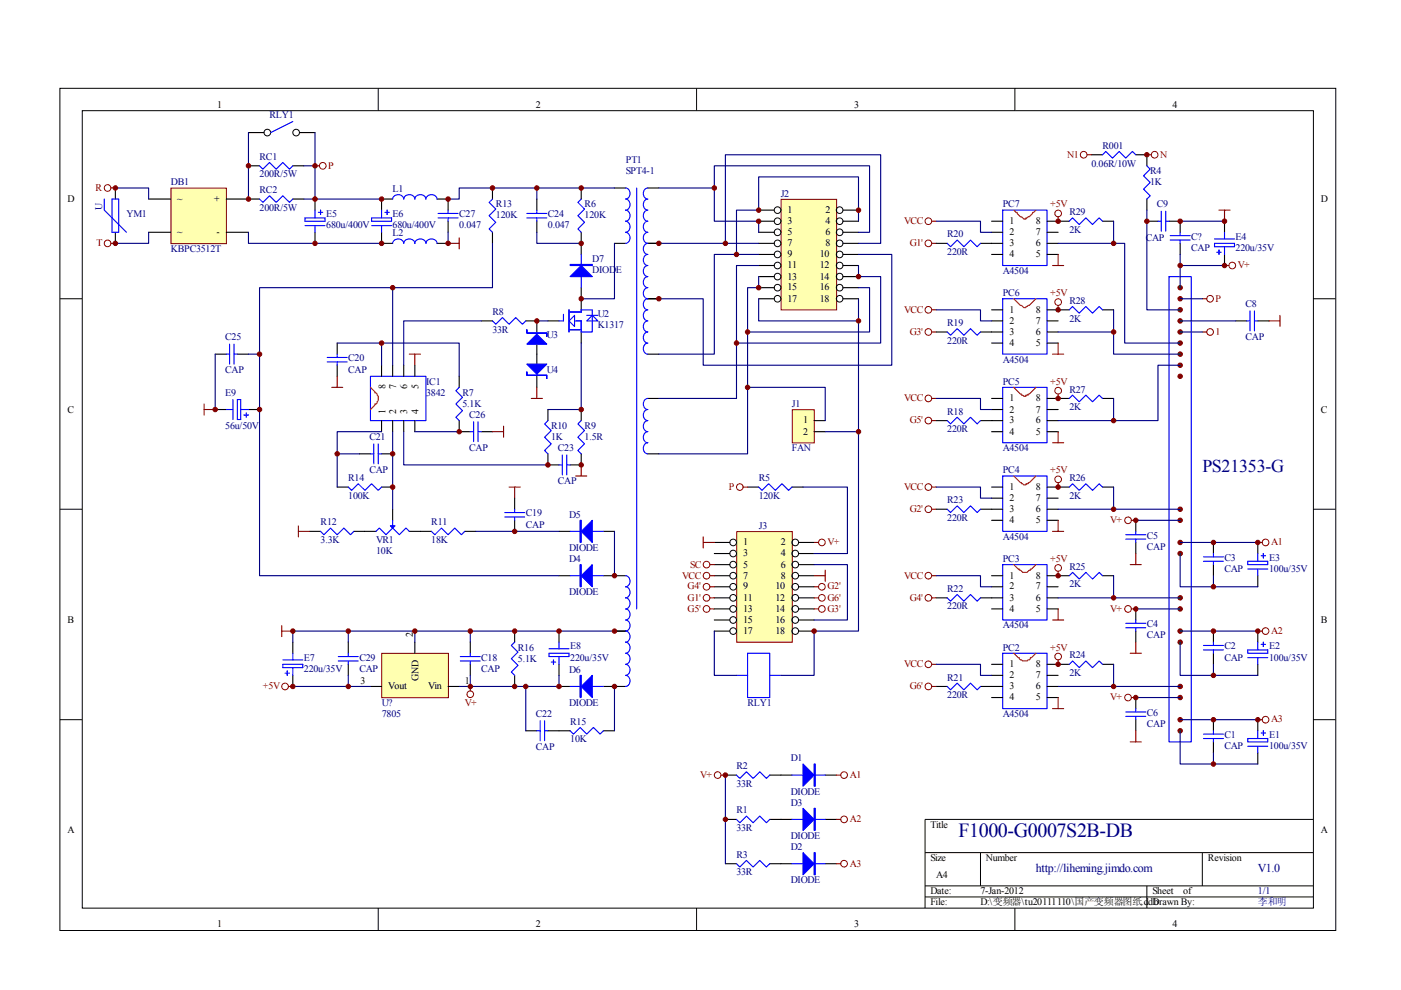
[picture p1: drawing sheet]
<svg xmlns="http://www.w3.org/2000/svg" width="297mm" height="210mm" viewBox="0 0 297 210" stroke-linecap="round" stroke-linejoin="round" font-family="sans-serif">
<g fill="none" stroke="#000" stroke-width=".21">
<path d="M12.7 18.7h270.5v178.6h-270.5zM80.2 18.7v4.7M147.7 18.7v4.7M215.2 18.7v4.7M17.4 23.5h261.1v169h-261.1zM12.7 63.3h4.7M278.4 63.3h4.7M12.7 108h4.7M278.4 108h4.7M12.7 152.6h4.7M278.4 152.6h4.7M278.4 173.7h-82.3v18.8"/>
<path d="M80.2 192.5v4.7M147.7 192.5v4.7M196.1 180.8h82.3M196.1 187.8h82.3M196.1 190.2h82.3M207.9 180.8v7M215.2 192.5v4.7M243.2 187.8v4.7M254.9 180.8v7"/>
</g>
<path d="M130.3 39.9h2.3M137.3 39.9h2.4M130.3 51.6h2.3M137.3 51.6h2.4M137.3 63.3h2.4M137.3 75.1h2.4M137.3 96.2h2.4M137.3 84.5h2.4M130.3 122.1h2.3M130.3 133.8h2.3M130.3 145.5h2.3" fill="none" stroke="#000" stroke-width=".23"/>
<path d="M132.6 39.9a1.2 1.2 0 0 1 1 1.1 1.2 1.2 0 0 1-1 1.2 1.2 1.2 0 0 1 1 1.2 1.2 1.2 0 0 1-1 1.2 1.2 1.2 0 0 1 1 1.1 1.2 1.2 0 0 1-1 1.2 1.2 1.2 0 0 1 1 1.2 1.2 1.2 0 0 1-1 1.2 1.2 1.2 0 0 1 1 1.1 1.2 1.2 0 0 1-1 1.2M137.3 39.9a1.2 1.2 0 0 0-.9 1.1 1.2 1.2 0 0 0 .9 1.2 1.2 1.2 0 0 0-.9 1.2 1.2 1.2 0 0 0 .9 1.2 1.2 1.2 0 0 0-.9 1.1 1.2 1.2 0 0 0 .9 1.2 1.21 1.21 0 0 0-.9 1.2 1.21 1.21 0 0 0 .9 1.2 1.2 1.2 0 0 0-.9 1.1 1.2 1.2 0 0 0 .9 1.2 1.2 1.2 0 0 0-.9 1.2 1.2 1.2 0 0 0 .9 1.1 1.2 1.2 0 0 0-.9 1.2 1.2 1.2 0 0 0 .9 1.2 1.2 1.2 0 0 0-.9 1.2 1.2 1.2 0 0 0 .9 1.1 1.2 1.2 0 0 0-.9 1.2 1.2 1.2 0 0 0 .9 1.2 1.2 1.2 0 0 0-.9 1.2 1.2 1.2 0 0 0 .9 1.1 1.2 1.2 0 0 0-.9 1.2 1.2 1.2 0 0 0 .9 1.2M137.3 65.7a1.2 1.2 0 0 0-.9 1.2 1.2 1.2 0 0 0 .9 1.1 1.2 1.2 0 0 0-.9 1.2 1.2 1.2 0 0 0 .9 1.2 1.2 1.2 0 0 0-.9 1.2 1.2 1.2 0 0 0 .9 1.1 1.2 1.2 0 0 0-.9 1.2 1.2 1.2 0 0 0 .9 1.2M137.3 84.5a1.2 1.2 0 0 0-.9 1.2 1.2 1.2 0 0 0 .9 1.1 1.2 1.2 0 0 0-.9 1.2 1.2 1.2 0 0 0 .9 1.2 1.2 1.2 0 0 0-.9 1.2 1.2 1.2 0 0 0 .9 1.1 1.2 1.2 0 0 0-.9 1.2 1.2 1.2 0 0 0 .9 1.2 1.2 1.2 0 0 0-.9 1.2 1.2 1.2 0 0 0 .9 1.1M132.6 122.1a1.2 1.2 0 0 1 1 1.1 1.2 1.2 0 0 1-1 1.2 1.2 1.2 0 0 1 1 1.2 1.2 1.2 0 0 1-1 1.2M132.6 126.8a1.2 1.2 0 0 1 1 1.1 1.2 1.2 0 0 1-1 1.2 1.2 1.2 0 0 1 1 1.2 1.2 1.2 0 0 1-1 1.2 1.2 1.2 0 0 1 1 1.1 1.2 1.2 0 0 1-1 1.2 1.2 1.2 0 0 1 1 1.2 1.2 1.2 0 0 1-1 1.2 1.2 1.2 0 0 1 1 1.1 1.2 1.2 0 0 1-1 1.2 1.2 1.2 0 0 1 1 1.2 1.2 1.2 0 0 1-1 1.2 1.2 1.2 0 0 1 1 1.1 1.2 1.2 0 0 1-1 1.2 1.2 1.2 0 0 1 1 1.2 1.2 1.2 0 0 1-1 1.1" fill="none" stroke="#00f" stroke-width=".23"/>
<path d="M36.3 40h11.7v11.7h-11.7z" fill="#ffffb0"/>
<g fill="none" stroke="#800000" stroke-width=".21">
<path d="M36.2 39.9h11.8v11.8h-11.8z"/>
<circle cx="22.8" cy="39.9" r=".7"/>
<circle cx="22.8" cy="51.6" r=".71"/>
</g>
<g fill="none" stroke="#000" stroke-width=".23">
<path d="M24.5 39.9v2.3M52.7 35.2h2.3M52.7 28.1h3.3M62.1 35.2h2.3M63.5 28.1h3.3M104.4 39.9v2.3M123.2 39.9v2.3M24.5 49.3v2.3M31.5 42.2h4.7M31.5 49.3h4.7M48 42.2h7M48 49.3h4.7"/>
<path d="M62.1 42.2h2.3M66.8 42.2v2.4M66.8 49.3v2.3M80.9 49.3v2.3h2.3M83.2 42.2h-2.3v2.4M92.7 42.2h2.3v2.4M92.7 51.6h2.3M95 46.9v2.4M104.4 49.3v2.3M113.8 42.2v2.4M113.8 46.9v2.4M123.2 49.3v4.6"/>
<path d="M45.6 75.1h2.4M50.3 75.1h2.4M71.5 72.7v2.4M71.5 77.4v2.4M80.9 77.4v2.4M83.2 77.4v2.4M85.6 77.4v2.4M88 77.4v2.4M97.4 79.8v2.3M102.1 68h2.3M111.5 68h2.3v2.4M113.8 72.7v4.7"/>
<path d="M113.8 79.8v2.3M116.2 68h2.3M123.2 61v4.7M123.2 70.4v2.3M45.6 86.8h2.4M52.7 86.8h2.3M76.2 96.2h2.3M80.9 89.2v2.3M80.9 96.2h2.3M83.2 89.2v2.3M85.6 89.2v2.3M88 89.2v2.3"/>
<path d="M97.4 89.2v2.3h2.3M102.1 91.5h2.3M116.2 86.8v2.4M116.2 96.2v2.4h2.3M123.2 86.8v2.4M123.2 96.2v2.4h-2.3M65.6 112.7h2.4M71.5 103.3h2.3M75 112.7h4.7M80.9 103.3h2.3M83.2 108v2.3M86.8 112.7h4.7"/>
<path d="M98.5 112.7h2.4M109.1 105.6v2.4M109.1 110.3v2.4M118.5 112.7h2.4M127.9 112.7h2.4M62.1 136.2v2.3M109.1 133.8v2.4M118.5 122.1h2.4M118.5 133.8v2.4M127.9 122.1h2.4M62.1 143.2v2.3M109.1 143.2v2.3"/>
<path d="M111.5 154.9h2.3M116.2 154.9h4.7M118.5 145.5h2.4M118.5 140.9v2.3M127.9 154.9h2.4M127.9 145.5h2.4"/>
</g>
<g fill="none" stroke="#00f" stroke-width=".23">
<path d="M55 35.2l.7 .7 1.4-1.4 1.5 1.4 1.4-1.4 1.4 1.4 .7-.7M62.1 25.8l-4.7 2.3M135 39.9v89.2M22.1 42.2v2.4l4.7 4.7M23.8 42.2h1.4v7.1h-1.4zM55 42.2l.7 .7 1.4-1.4 1.5 1.4 1.4-1.4 1.4 1.4 .7-.7M64.7 46.2h4.2v.7h-4.2zM64.7 47.8h4.2M66.8 44.6v1.6M66.8 47.8v1.5M67.5 45h.9M68 44.6v.9"/>
<path d="M78.8 47.8h4.2M78.8 46.2h4.2v.7h-4.2zM80.9 44.6v1.6M80.9 47.8v1.5M81.6 45h.9M82.1 44.6v.9M83.2 51.6a1.21 1.21 0 0 1 1.2-.9 1.21 1.21 0 0 1 1.2 .9 1.21 1.21 0 0 1 1.2-.9 1.21 1.21 0 0 1 1.2 .9 1.2 1.2 0 0 1 1.1-.9 1.2 1.2 0 0 1 1.2 .9 1.21 1.21 0 0 1 1.2-.9 1.21 1.21 0 0 1 1.2 .9M83.2 42.2a1.21 1.21 0 0 1 1.2-.9 1.21 1.21 0 0 1 1.2 .9 1.21 1.21 0 0 1 1.2-.9 1.21 1.21 0 0 1 1.2 .9 1.2 1.2 0 0 1 1.1-.9 1.2 1.2 0 0 1 1.2 .9 1.21 1.21 0 0 1 1.2-.9 1.21 1.21 0 0 1 1.2 .9M92.9 46.2h4.2M92.9 45.3h4.2M95 44.6v.7M95 46.2v.7"/>
<path d="M104.4 42.2l-.7 .7 1.4 1.4-1.4 1.4 1.4 1.4-1.4 1.4 .7 .8M111.7 46.2h4.2M111.7 45.3h4.2M113.8 44.6v.7M113.8 46.2v.7M123.2 42.2l-.7 .7 1.4 1.4-1.4 1.4 1.4 1.4-1.4 1.4 .7 .8M123.2 53.9v7.1M48 75.1h.7M48.7 73v4.2M49.6 75.1h.7M49.6 73v4.2M69.4 75.8h4.2"/>
<path d="M69.4 76.7h4.2M71.5 75.1v.7M71.5 76.7v.7M78.5 79.8h11.8v9.4h-11.8zM104.4 68l.7 .7 1.4-1.4 1.4 1.4 1.5-1.4 1.4 1.4 .7-.7M119.5 66.6v1.4h-1M120.6 66.2h2.6v-.5h2.4v4.7h-2.4v-2.4h-1.4M120.6 65.7v4.7M120.6 69.9h2.6M120.6 68l1.2-1.1v2.3zM124.4 68l1.2-1.1 1.2 1.1zM124.4 66.9h2.4"/>
<path d="M48 86.8h1.4M49.4 84.7v4.2M50.3 84.7h.7v4.2h-.7zM51 86.8h1.7M51.7 88h1M52.2 87.5v1M78.5 96.2h.8M79.3 94.1v4.2M80.2 96.2h.7M80.2 94.1v4.2M97.4 82.1l-.7 .7 1.4 1.4-1.4 1.5 1.4 1.4-1.4 1.4 .7 .7M99.7 91.5h.7"/>
<path d="M100.4 89.4v4.2M101.4 91.5h.7M101.4 89.4v4.2M116.2 89.2l-.7 .7 1.4 1.4-1.4 1.4 1.4 1.4-1.4 1.4 .7 .7M118.5 98.6h.7M119.2 96.5v4.2M120.2 98.6h.7M120.2 96.5v4.2M123.2 89.2l-.7 .7 1.4 1.4-1.4 1.4 1.4 1.4-1.4 1.4 .7 .7M68 112.7l.7 .7 1.4-1.4 1.4 1.4 1.4-1.4 1.4 1.4 .7-.7M73.8 103.3l.7 .7 1.5-1.4 1.4 1.4 1.4-1.4 1.4 1.4 .7-.7M79.7 112.7l.7-.7 1.4 1.4 1.4-1.4 1.5 1.4 1.4-1.4 .7 .7"/>
<path d="M82.8 111.5h.9l-.5 .5zM83 111.7h.5M83.2 110.3v1.7M91.5 112.7l.7 .7 1.4-1.4 1.4 1.4 1.4-1.4 1.4 1.4 .7-.7M107 109.6h4.2M107 108.7h4.2M109.1 108v.7M109.1 109.6v.7M120.9 112.7h7M60 139.9h4.2M62.1 138.5v1.4M109.1 136.2l-.7 .7 1.4 1.4-1.4 1.4 1.4 1.4-1.4 1.4 .7 .7"/>
<path d="M116.4 138.5h4.2v.7h-4.2zM116.4 137.6h4.2M117.3 139.9v1M118.5 136.2v1.4M118.5 139.2v1.7M120.9 122.1h7M60 140.9h4.2v.7h-4.2zM60.4 142.7h1M60.9 142.3v.9M62.1 141.6v1.6M113.8 154.9h.7M114.5 152.8v4.3"/>
<path d="M115.5 154.9h.7M115.5 152.8v4.3M116.9 140.4h.9M120.9 154.9l.7 .7 1.4-1.4 1.4 1.4 1.4-1.4 1.4 1.4 .7-.7M120.9 145.5h7"/>
</g>
<g fill="none" stroke="#800000" stroke-width=".23">
<path d="M23.5 39.9h1M23.5 51.6h1M95 51.6h2.4M97.4 50.4v2.4M71.5 79.8v2.3M86.8 75.1h2.3M88 75.1v2.3M43.3 85.7v2.3M43.3 86.8h2.3M70.3 82.1h2.4M104.4 91.5h2.4M106.8 90.4v2.3"/>
<path d="M112.6 84.5h2.4M113.8 82.1v2.4M123.2 98.6v2.3M63.3 111.5v2.3M63.3 112.7h2.3M107.9 103.3h2.4M109.1 103.3v2.3M122.1 100.9h2.3"/>
</g>
<g fill="none" stroke="#000" stroke-width=".21">
<circle cx="56.7" cy="28.1" r=".71"/>
<circle cx="62.8" cy="28.1" r=".71"/>
</g>
<g fill="none" stroke="#000080" stroke-width=".23">
<path d="M24.5 39.9h7v2.3M52.7 28.1v14.1M64.4 35.2h2.4M66.8 28.1v14.1h-2.4M113.8 39.9v2.3M130.3 39.9h-32.9v2.3h-2.4M31.5 49.3v2.3h-7M52.7 49.3v2.3h28.2M66.8 42.2h14.1M95 49.3v2.3M104.4 51.6v9.4h-21.2v16.4M113.8 49.3v2.3h9.4"/>
<path d="M130.3 51.6v11.7h-7.1M45.6 75.1v11.7M52.7 75.1h2.3M71.5 72.7h9.4M80.9 77.4v-4.7h16.5v7.1M83.2 61h-28.2v61.1h63.5M102.1 68h-16.5v9.4M113.8 68h2.4M123.2 72.7v14.1h-7M71.5 96.2h4.7M80.9 91.5h-9.4v11.8M83.2 91.5v16.5"/>
<path d="M85.6 91.5v7.1h30.6M88 91.5h9.4M100.9 112.7h17.6"/>
</g>
<g fill="#800000" stroke="#800000" stroke-width=".21">
<circle cx="52.7" cy="42.2" r=".47"/>
<circle cx="52.7" cy="35.2" r=".47"/>
<circle cx="24.5" cy="39.9" r=".47"/>
<circle cx="24.5" cy="51.6" r=".47"/>
<circle cx="123.2" cy="51.6" r=".47"/>
<circle cx="123.2" cy="63.3" r=".47"/>
<circle cx="113.8" cy="68" r=".47"/>
<circle cx="123.2" cy="86.8" r=".47"/>
<circle cx="116.2" cy="98.6" r=".47"/>
<circle cx="123.2" cy="98.6" r=".47"/>
<circle cx="80.9" cy="72.7" r=".47"/>
<circle cx="83.2" cy="96.2" r=".47"/>
<circle cx="71.5" cy="96.2" r=".47"/>
<circle cx="109.1" cy="112.7" r=".47"/>
<circle cx="83.2" cy="103.3" r=".47"/>
<circle cx="83.2" cy="61" r=".47"/>
<circle cx="55" cy="86.8" r=".47"/>
<circle cx="45.6" cy="86.8" r=".47"/>
<circle cx="55" cy="75.1" r=".47"/>
<circle cx="97.4" cy="91.5" r=".47"/>
</g>
<path d="M78.5 82.1l1 1v.2a1.17 1.17 0 0 1 .5 1.9v.2l-.5 .3v.2l-1 .9" fill="none" stroke="#f00" stroke-width=".23"/>
<g fill="#00f" stroke="#00f" stroke-width=".23">
<path d="M120.9 58.6l2.3-2.3 2.4 2.3z"/>
<path d="M111.7 73l2.1-2.1 2.1 2.1z"/>
<path d="M111.7 77.2h4.2l-2.1 2.1z"/>
<path d="M123.2 112.7l2.4-2.4v4.7z"/>
<path d="M123.2 122.1l2.4-2.4v4.7z"/>
<path d="M125.6 143.2v4.7l-2.4-2.4z"/>
<path d="M120.9 56.1h4.7v.2h-4.7z" fill-rule="evenodd"/>
<path d="M111.7 69.9v.7h4.2v.7v-.7h-4.2z" fill-rule="evenodd"/>
<path d="M111.7 78.8v.7h4.2v.8v-.8h-4.2z" fill-rule="evenodd"/>
<path d="M123 110.3h.2v4.7h-.2z" fill-rule="evenodd"/>
<path d="M123 119.7h.2v4.7h-.2z" fill-rule="evenodd"/>
<path d="M123 143.2h.2v4.7h-.2z" fill-rule="evenodd"/>
</g>
<path d="M81 138.6h14.1v9.3h-14.1z" fill="#ffffb0"/>
<g fill="none" stroke="#800000" stroke-width=".21">
<path d="M80.9 138.5h14.2v9.4h-14.2z"/>
<circle cx="196.8" cy="51.6" r=".71"/>
<circle cx="196.8" cy="46.9" r=".71"/>
<circle cx="224.3" cy="45.3" r=".71"/>
<circle cx="196.8" cy="65.7" r=".71"/>
<circle cx="196.8" cy="70.4" r=".71"/>
<circle cx="224.3" cy="64" r=".71"/>
<circle cx="196.8" cy="89.2" r=".71"/>
<circle cx="196.8" cy="84.5" r=".71"/>
<circle cx="224.3" cy="82.8" r=".71"/>
<circle cx="196.8" cy="103.3" r=".71"/>
<circle cx="196.8" cy="108" r=".71"/>
<circle cx="224.3" cy="101.6" r=".71"/>
<circle cx="196.8" cy="126.8" r=".71"/>
<circle cx="196.8" cy="122.1" r=".71"/>
<circle cx="224.3" cy="139.2" r=".71"/>
<circle cx="224.3" cy="120.4" r=".71"/>
<circle cx="60.4" cy="145.5" r=".71"/>
<circle cx="196.8" cy="145.5" r=".71"/>
<circle cx="196.8" cy="140.8" r=".71"/>
</g>
<g fill="none" stroke="#000" stroke-width=".23">
<path d="M198.5 51.6h2.3M207.9 51.6h4.7M210.2 46.9h2.4M210.2 49.3h2.4M210.2 53.9h2.4M222 46.9h4.7M222 49.3h2.3M222 51.6h2.3M222 53.9h2.3M233.8 46.9h2.3M198.5 70.4h2.3M207.9 70.4h4.7"/>
<path d="M210.2 65.7h2.4M210.2 68h2.4M210.2 72.7h2.4M222 65.7h4.7M222 68h2.3M222 70.4h2.3M222 72.7h2.3M233.8 65.7h2.3M198.5 89.2h2.3M207.9 89.2h4.7M210.2 84.5h2.4M210.2 86.8h2.4"/>
<path d="M210.2 91.5h2.4M222 84.5h4.7M222 86.8h2.3M222 89.2h2.3M222 91.5h2.3M233.8 84.5h2.3M198.5 108h2.3M207.9 108h4.7M210.2 103.3h2.4M210.2 105.6h2.4M210.2 110.3h2.4M222 103.3h4.7"/>
<path d="M222 105.6h2.3M222 108h2.3M222 110.3h2.3M233.8 103.3h2.3M73.8 136.2v2.3M88 136.2v2.3M99.7 136.2v2.3M198.5 126.8h2.3M207.9 126.8h4.7M210.2 122.1h2.4M210.2 124.4h2.4M210.2 129.1h2.4"/>
<path d="M222 122.1h4.7M222 124.4h2.3M222 126.8h2.3M222 129.1h2.3M233.8 122.1h2.3M73.8 140.9v2.3M78.5 145.5h2.4M95 145.5h2.4M99.7 140.9v2.3M198.5 145.5h2.3M207.9 145.5h4.7M210.2 140.9h2.4"/>
<path d="M210.2 143.2h2.4M210.2 147.9h2.4M222 145.5h2.3M222 140.9h4.7M222 143.2h2.3M222 147.9h2.3M233.8 140.9h2.3"/>
</g>
<g fill="none" stroke="#00f" stroke-width=".23">
<path d="M200.8 51.6l.7 .7 1.4-1.4 1.5 1.4 1.4-1.4 1.4 1.4 .7-.7M212.6 44.6h9.4v11.7h-9.4zM226.7 46.9l.7-.7 1.4 1.4 1.4-1.4 1.4 1.4 1.4-1.4 .8 .7M200.8 70.4l.7 .7 1.4-1.4 1.5 1.4 1.4-1.4 1.4 1.4 .7-.7M212.6 63.3h9.4v11.8h-9.4zM226.7 65.7l.7-.7 1.4 1.4 1.4-1.4 1.4 1.4 1.4-1.4 .8 .7M200.8 89.2l.7 .7 1.4-1.4 1.5 1.4 1.4-1.4 1.4 1.4 .7-.7M212.6 82.1h9.4v11.8h-9.4zM226.7 84.5l.7-.7 1.4 1.4 1.4-1.4 1.4 1.4 1.4-1.4 .8 .7M200.8 108l.7 .7 1.4-1.4 1.5 1.4 1.4-1.4 1.4 1.4 .7-.7M212.6 100.9h9.4v11.8h-9.4zM212.6 119.7h9.4v11.8h-9.4z"/>
<path d="M226.7 103.3l.7-.7 1.4 1.4 1.4-1.4 1.4 1.4 1.4-1.4 .8 .7M71.7 139.2h4.3M73.8 138.5v.7M97.6 139.2h4.2M99.7 138.5v.7M200.8 126.8l.7 .7 1.4-1.4 1.5 1.4 1.4-1.4 1.4 1.4 .7-.7M212.6 138.5h9.4v11.7h-9.4zM226.7 122.1l.7-.7 1.4 1.4 1.4-1.4 1.4 1.4 1.4-1.4 .8 .7M71.7 140.1h4.3M73.8 140.1v.8M97.6 140.1h4.2M99.7 140.1v.8"/>
<path d="M200.8 145.5l.7 .8 1.4-1.5 1.5 1.5 1.4-1.5 1.4 1.5 .7-.8M226.7 140.9l.7-.8 1.4 1.5 1.4-1.5 1.4 1.5 1.4-1.5 .8 .8"/>
</g>
<g fill="none" stroke="#000080" stroke-width=".23">
<path d="M198.5 46.9h9.4v2.4h2.3M236.1 46.9v4.7h-11.8M198.5 65.7h9.4v2.3h2.3M236.1 65.7v4.7h-11.8M198.5 84.5h9.4v2.3h2.3M236.1 84.5v4.7h-11.8M198.5 103.3h9.4v2.3h2.3M236.1 103.3v4.7h-11.8M73.8 133.8v2.4M88 133.8v2.4M99.7 133.8v2.4M130.3 133.8h-68.2v2.4"/>
<path d="M198.5 122.1h9.4v2.3h2.3M236.1 122.1v4.7h-11.8M62.1 145.5h16.4M73.8 143.2v2.3M99.7 143.2v2.3M111.5 145.5v9.4M118.5 143.2v2.3h-21.1M130.3 145.5v9.4M198.5 140.9h9.4v2.3h2.3M236.1 140.9v4.6h-11.8"/>
</g>
<g fill="#800000" stroke="#800000" stroke-width=".21">
<circle cx="130.3" cy="133.8" r=".47"/>
<circle cx="109.1" cy="133.8" r=".47"/>
<circle cx="118.5" cy="133.8" r=".47"/>
<circle cx="73.8" cy="133.8" r=".47"/>
<circle cx="88" cy="133.8" r=".47"/>
<circle cx="99.7" cy="133.8" r=".47"/>
<circle cx="118.5" cy="145.5" r=".47"/>
<circle cx="109.1" cy="145.5" r=".47"/>
<circle cx="73.8" cy="145.5" r=".47"/>
<circle cx="130.3" cy="145.5" r=".47"/>
<circle cx="111.5" cy="145.5" r=".47"/>
<circle cx="62.1" cy="133.8" r=".47"/>
<circle cx="62.1" cy="145.5" r=".47"/>
<circle cx="95" cy="51.6" r=".47"/>
<circle cx="123.2" cy="39.9" r=".47"/>
<circle cx="104.4" cy="39.9" r=".47"/>
<circle cx="113.8" cy="39.9" r=".47"/>
<circle cx="95" cy="42.2" r=".47"/>
<circle cx="66.8" cy="42.2" r=".47"/>
<circle cx="80.9" cy="42.2" r=".47"/>
<circle cx="80.9" cy="51.6" r=".47"/>
<circle cx="66.8" cy="51.6" r=".47"/>
</g>
<g fill="none" stroke="#800000" stroke-width=".23">
<path d="M197.5 46.9h1M197.5 51.6h1M223.2 56.3h2.3M224.3 46v.9M224.3 53.9v2.4M197.5 65.7h1M197.5 70.4h1M223.2 75.1h2.3M224.3 64.8v.9M224.3 72.7v2.4M197.5 84.5h1M197.5 89.2h1"/>
<path d="M223.2 93.9h2.3M224.3 83.5v1M224.3 91.5v2.4M197.5 103.3h1M197.5 108h1M223.2 112.7h2.3M224.3 102.3v1M224.3 110.3v2.4M59.7 132.6v2.4M59.7 133.8h2.4M197.5 122.1h1M197.5 126.8h1"/>
<path d="M223.2 131.5h2.3M224.3 121.1v1M224.3 129.1v2.4M224.3 139.9v1M61.1 145.5h1M197.5 145.5h1M197.5 140.9h1M223.2 150.2h2.3M224.3 147.9v2.3"/>
</g>
<path d="M214.9 44.6l.5 .4h.2v.3l.7 .7h.3a.74 .74 0 0 0 .9 .4v-.2l.7-.2 .7-.7v-.3h.3l.4-.4M214.9 63.3l1.4 1.5h.3a.74 .74 0 0 0 .9 .4v-.2a4.2 4.2 0 0 0 2.1-1.7M214.9 82.1l1.4 1.4h.3v.3l.5 .2h.4v-.2h.5v-.3h.2l1.4-1.4M214.9 100.9l1.4 1.4h.3v.3l.5 .2h.4v-.2h.5v-.3h.2l1.4-1.4M214.9 119.7l1 1h.2a1.16 1.16 0 0 0 1.9 .4l.5-.2v-.2h.2l.9-1M214.9 138.5l1 .9h.2v.3a1.71 1.71 0 0 0 2.4 0v-.3h.2l.9-.9" fill="none" stroke="#f00" stroke-width=".23"/>
<path d="M165.7 42.3h11.7v23.4h-11.7z" fill="#ffffb0"/>
<path d="M165.6 42.3h11.8v23.4h-11.8z" fill="none" stroke="#800000" stroke-width=".21"/>
<g fill="none" stroke="#000" stroke-width=".21">
<circle cx="164.8" cy="51.6" r=".71"/>
<circle cx="164.8" cy="49.2" r=".71"/>
<circle cx="164.9" cy="44.6" r=".7"/>
<circle cx="164.9" cy="53.9" r=".7"/>
<circle cx="164.9" cy="46.9" r=".7"/>
<circle cx="164.9" cy="56.3" r=".7"/>
<circle cx="164.9" cy="58.6" r=".7"/>
<circle cx="178" cy="49.2" r=".71"/>
<circle cx="178" cy="51.6" r=".71"/>
<circle cx="178" cy="44.6" r=".71"/>
<circle cx="178" cy="53.9" r=".71"/>
<circle cx="178" cy="46.9" r=".71"/>
<circle cx="178" cy="56.3" r=".71"/>
<circle cx="178" cy="58.6" r=".71"/>
<circle cx="164.9" cy="61" r=".7"/>
<circle cx="164.9" cy="63.3" r=".7"/>
<circle cx="178" cy="61" r=".71"/>
<circle cx="178" cy="63.3" r=".71"/>
</g>
<g fill="none" stroke="#000" stroke-width=".23">
<path d="M160.9 44.6h3.2M160.9 46.9h3.2M160.9 49.3h3.2M160.9 51.6h3.2M160.9 53.9h3.2M160.9 56.3h3.2M160.9 58.6h3.2M178.7 44.6h3.3M178.7 46.9h3.3M178.7 49.3h3.3M178.7 51.6h3.3M178.7 53.9h3.3"/>
<path d="M178.7 56.3h3.3M178.7 58.6h3.3M160.9 61h3.2M160.9 63.3h3.2M178.7 61h3.3M178.7 63.3h3.3"/>
</g>
<path d="M156.3 112.8h11.7v23.4h-11.7z" fill="#ffffb0"/>
<g fill="none" stroke="#800000" stroke-width=".21">
<path d="M156.2 112.7h11.8v23.5h-11.8z"/>
<circle cx="68.4" cy="35.2" r=".71"/>
<circle cx="149.8" cy="119.7" r=".71"/>
<circle cx="156.9" cy="103.3" r=".7"/>
<circle cx="174.3" cy="115" r=".71"/>
<circle cx="149.8" cy="129.1" r=".71"/>
<circle cx="149.8" cy="126.8" r=".71"/>
<circle cx="149.8" cy="124.4" r=".71"/>
<circle cx="149.8" cy="122.1" r=".71"/>
<circle cx="174.3" cy="129.1" r=".71"/>
<circle cx="174.3" cy="126.8" r=".71"/>
<circle cx="174.3" cy="124.4" r=".71"/>
<circle cx="99.7" cy="147.2" r=".7"/>
</g>
<g fill="none" stroke="#000" stroke-width=".21">
<circle cx="155.4" cy="115" r=".71"/>
<circle cx="155.4" cy="119.7" r=".71"/>
<circle cx="155.4" cy="117.4" r=".71"/>
<circle cx="168.6" cy="115" r=".7"/>
<circle cx="168.6" cy="119.7" r=".7"/>
<circle cx="168.6" cy="117.4" r=".7"/>
<circle cx="155.4" cy="129.1" r=".71"/>
<circle cx="155.4" cy="126.8" r=".71"/>
<circle cx="155.4" cy="133.8" r=".71"/>
<circle cx="155.4" cy="124.4" r=".71"/>
<circle cx="155.4" cy="122.1" r=".71"/>
<circle cx="155.4" cy="131.5" r=".71"/>
<circle cx="168.6" cy="129.1" r=".71"/>
<circle cx="168.6" cy="126.8" r=".71"/>
<circle cx="168.6" cy="133.8" r=".7"/>
<circle cx="168.6" cy="124.4" r=".7"/>
<circle cx="168.6" cy="122.1" r=".7"/>
<circle cx="168.6" cy="131.5" r=".7"/>
</g>
<g fill="none" stroke="#000" stroke-width=".23">
<path d="M151.4 115h3.3M151.4 117.4h3.3M151.4 119.7h3.3M158.5 103.3h2.4M167.9 103.3h2.4M169.3 115h3.3M169.3 117.4h3.3M169.3 119.7h3.3M151.4 122.1h3.3M151.4 124.4h3.3M151.4 126.8h3.3M151.4 129.1h3.3"/>
<path d="M151.4 131.5h3.3M151.4 133.8h3.3M169.3 122.1h3.3M169.3 124.4h3.3M169.3 126.8h3.3M169.3 129.1h3.3M169.3 131.5h3.3M169.3 133.8h3.3"/>
</g>
<g fill="none" stroke="#800000" stroke-width=".23">
<path d="M66.8 35.2h.9M149.1 113.8v2.4M149.1 115h2.3M150.5 119.7h.9M157.6 103.3h.9M172.6 115h1M150.5 122.1h.9M150.5 124.4h.9M150.5 126.8h.9M150.5 129.1h.9M172.6 124.4h1M172.6 126.8h1"/>
<path d="M172.6 129.1h1M99.7 145.5v1"/>
</g>
<g fill="#800000" stroke="#800000" stroke-width=".21">
<circle cx="99.7" cy="145.5" r=".47"/>
<circle cx="66.8" cy="35.2" r=".47"/>
<circle cx="182" cy="58.6" r=".47"/>
<circle cx="160.9" cy="61" r=".47"/>
<circle cx="158.5" cy="70.4" r=".47"/>
<circle cx="156.1" cy="72.7" r=".47"/>
<circle cx="182" cy="44.6" r=".47"/>
<circle cx="160.9" cy="46.9" r=".47"/>
<circle cx="151.4" cy="39.9" r=".47"/>
<circle cx="139.7" cy="51.6" r=".47"/>
<circle cx="160.9" cy="44.6" r=".47"/>
<circle cx="156.1" cy="53.9" r=".47"/>
<circle cx="153.8" cy="51.6" r=".47"/>
</g>
<path d="M160.9 103.3l.7 .7 1.4-1.4 1.4 1.4 1.4-1.4 1.4 1.4 .7-.7" fill="none" stroke="#00f" stroke-width=".23"/>
<g fill="none" stroke="#000080" stroke-width=".23">
<path d="M139.7 39.9h11.7v7h9.5v2.4M151.4 39.9v-4.7h33v14.1h-2.4M139.7 51.6h21.2M153.8 51.6v-18.8h32.9v18.8h-4.7M156.2 53.9h-4.8v21.2h-11.7M160.9 56.3h-4.7v16.4h30.5v-14.1h-4.7v-2.3M160.9 58.6v2.4h-2.4v9.4M182 46.9v-9.4h-21.1v7.1h-4.7v9.3h4.7M182 53.9h7.1v23.5h-40v-14.1h-9.4M156.2 72.7v11.8h-16.5M158.5 70.4v25.8h-18.8M160.9 63.3v4.7h21.1v-4.7"/>
<path d="M182 61h2.4v9.4h-25.9M170.3 103.3h9.4v14.1h-7.1"/>
</g>
<path d="M168.1 87h4.5v6.9h-4.5z" fill="#ffffb0"/>
<g fill="none" stroke="#800000" stroke-width=".21">
<path d="M168 86.9h4.6v7h-4.6z"/>
<circle cx="229.8" cy="32.8" r=".71"/>
<circle cx="244.8" cy="32.8" r=".71"/>
<circle cx="261.3" cy="56.3" r=".71"/>
<circle cx="256.6" cy="70.4" r=".71"/>
<circle cx="256.6" cy="63.3" r=".71"/>
<circle cx="239.2" cy="110.3" r=".71"/>
<circle cx="268.3" cy="115" r=".71"/>
<circle cx="239.2" cy="129.1" r=".71"/>
<circle cx="268.3" cy="133.8" r=".71"/>
<circle cx="239.2" cy="147.9" r=".7"/>
<circle cx="268.3" cy="152.6" r=".71"/>
<circle cx="152.2" cy="164.3" r=".7"/>
<circle cx="179" cy="173.7" r=".71"/>
<circle cx="179" cy="164.3" r=".71"/>
<circle cx="179" cy="183.1" r=".71"/>
</g>
<g fill="none" stroke="#000" stroke-width=".23">
<path d="M231.4 32.8h2.4M240.8 32.8h2.4v2.4M243.2 42.2v2.4M243.2 46.9h2.3M247.9 46.9h2.3v2.4M250.2 51.6v2.3M259.6 46.9v2.4M259.6 53.9v2.4M262 68h2.3M266.7 68h2.3M172.6 89.2h2.4M172.6 91.5h2.4"/>
<path d="M240.8 110.3v2.4M240.8 115v2.4M257.3 115v2.4M257.3 119.7v2.4M266.7 115v2.4M240.8 129.1v2.4M240.8 133.8v2.4M257.3 133.8v2.4M257.3 138.5v2.4M266.7 122.1v2.3M266.7 133.8v2.4M240.8 147.9v2.3"/>
<path d="M240.8 152.6v2.3M257.3 152.6v2.3M257.3 157.3v2.3M266.7 140.9v2.3M266.7 152.6v2.3M266.7 159.6v2.4M153.8 164.3h2.4M153.8 173.7h2.4M163.2 164.3h4.7M163.2 173.7h4.7M175 164.3h2.3M175 173.7h2.3"/>
<path d="M153.8 183.1h2.4M163.2 183.1h4.7M175 183.1h2.3"/>
</g>
<g fill="none" stroke="#000080" stroke-width=".23">
<path d="M236.1 51.6h2.4v21.1h11.7M243.2 44.6v21.1h7M250.2 53.9v7.1M250.2 56.3h9.4M250.2 46.9h9.4M182 68v65.8h-9.4v9.4h-7M236.1 70.4v4.7h14.1M250.2 77.4h-4.7v11.8h-9.4M250.2 70.4h4.7M250.2 63.3h4.7M250.2 68h11.8M158.5 82.1h16.5v7.1"/>
<path d="M175 91.5h7M130.3 112.7v9.4M172.6 119.7h7.1v11.8h-7.1M236.1 108h14.1M240.8 110.3h9.4M250.2 117.4v7h16.5M250.2 115h16.5M151.4 133.8v9.4h4.8M236.1 126.8h14.1M240.8 129.1h9.4M250.2 136.2v7h16.5M250.2 133.8h16.5"/>
<path d="M257.3 122.1v2.3M236.1 145.5h14.1M240.8 147.9h9.4M250.2 154.9v7.1h16.5M250.2 152.6h16.5M257.3 140.9v2.3M257.3 159.6v2.4M153.8 164.3v18.8"/>
</g>
<g fill="#800000" stroke="#800000" stroke-width=".21">
<circle cx="158.5" cy="82.1" r=".47"/>
<circle cx="182" cy="68" r=".47"/>
<circle cx="172.6" cy="133.8" r=".47"/>
<circle cx="182" cy="91.5" r=".47"/>
<circle cx="130.3" cy="122.1" r=".47"/>
<circle cx="250.2" cy="61" r=".47"/>
<circle cx="250.2" cy="63.3" r=".47"/>
<circle cx="250.2" cy="65.7" r=".47"/>
<circle cx="250.2" cy="68" r=".47"/>
<circle cx="250.2" cy="70.4" r=".47"/>
<circle cx="250.2" cy="72.7" r=".47"/>
<circle cx="250.2" cy="77.4" r=".47"/>
<circle cx="250.2" cy="75.1" r=".47"/>
<circle cx="250.2" cy="79.8" r=".47"/>
<circle cx="250.2" cy="108" r=".47"/>
<circle cx="250.2" cy="110.3" r=".47"/>
<circle cx="250.2" cy="126.8" r=".47"/>
<circle cx="250.2" cy="129.1" r=".47"/>
<circle cx="250.2" cy="145.5" r=".47"/>
<circle cx="250.2" cy="147.9" r=".47"/>
<circle cx="250.2" cy="152.6" r=".47"/>
<circle cx="250.2" cy="154.9" r=".47"/>
<circle cx="250.2" cy="133.8" r=".47"/>
<circle cx="250.2" cy="136.2" r=".47"/>
<circle cx="250.2" cy="115" r=".47"/>
<circle cx="250.2" cy="117.4" r=".47"/>
<circle cx="139.7" cy="63.3" r=".47"/>
<circle cx="224.3" cy="46.9" r=".47"/>
<circle cx="236.1" cy="51.6" r=".47"/>
<circle cx="224.3" cy="65.7" r=".47"/>
<circle cx="236.1" cy="70.4" r=".47"/>
<circle cx="224.3" cy="84.5" r=".47"/>
<circle cx="236.1" cy="89.2" r=".47"/>
<circle cx="224.3" cy="103.3" r=".47"/>
<circle cx="236.1" cy="108" r=".47"/>
<circle cx="224.3" cy="122.1" r=".47"/>
<circle cx="236.1" cy="126.8" r=".47"/>
<circle cx="224.3" cy="140.8" r=".47"/>
<circle cx="236.1" cy="145.5" r=".47"/>
<circle cx="250.2" cy="46.9" r=".47"/>
<circle cx="243.2" cy="32.8" r=".47"/>
<circle cx="259.6" cy="56.3" r=".47"/>
<circle cx="259.6" cy="46.9" r=".47"/>
<circle cx="250.2" cy="56.3" r=".47"/>
<circle cx="243.2" cy="46.9" r=".47"/>
<circle cx="240.8" cy="110.3" r=".47"/>
<circle cx="240.8" cy="129.1" r=".47"/>
<circle cx="240.8" cy="147.9" r=".47"/>
<circle cx="257.3" cy="124.4" r=".47"/>
<circle cx="257.3" cy="115" r=".47"/>
<circle cx="257.3" cy="133.8" r=".47"/>
<circle cx="257.3" cy="143.2" r=".47"/>
<circle cx="257.3" cy="152.6" r=".47"/>
<circle cx="257.3" cy="162" r=".47"/>
<circle cx="266.7" cy="115" r=".47"/>
<circle cx="266.7" cy="133.8" r=".47"/>
<circle cx="266.7" cy="152.6" r=".47"/>
<circle cx="153.8" cy="164.3" r=".47"/>
<circle cx="153.8" cy="173.7" r=".47"/>
</g>
<g fill="none" stroke="#800000" stroke-width=".23">
<path d="M230.5 32.8h.9M243.2 32.8h.9M258.4 44.6h2.4M259.6 56.3h1M259.6 44.6v2.3M254.9 63.3h1M254.9 70.4h1M269 68h2.4M271.4 66.9v2.3M239.6 119.7h2.4M239.9 110.3h.9M240.8 117.4v2.3"/>
<path d="M266.7 115h.9M172.6 122.1h2.4M175 120.9v2.3M239.6 138.5h2.4M239.9 129.1h.9M240.8 136.2v2.3M266.7 133.8h.9M239.6 157.3h2.4M239.9 147.9h.9M240.8 154.9v2.4M266.7 152.6h.9M152.9 164.3h.9"/>
<path d="M177.3 164.3h1M177.3 173.7h1M177.3 183.1h1"/>
</g>
<g fill="none" stroke="#00f" stroke-width=".23">
<path d="M233.8 32.8l.7-.7 1.4 1.4 1.4-1.4 1.4 1.4 1.4-1.4 .7 .7M243.2 35.2l.7 .7-1.4 1.4 1.4 1.4-1.4 1.4 1.4 1.4-.7 .7M245.5 46.9h.7M246.2 44.8v4.2M247.2 46.9h.7M247.2 44.8v4.2M247.9 58.6h4.7v98.7h-4.7zM248.1 50h4.2M248.1 50.9h4.2M250.2 49.3v.7M250.2 50.9v.7M257.5 51.6h4.2v.7h-4.2z"/>
<path d="M257.5 50.7h4.2M258 53.5h.9M258.4 53v.9M259.6 49.3v1.4M259.6 52.3v1.6M264.3 68h.7M265 65.9v4.3M266 68h.7M266 65.9v4.3M238.7 113.4h4.2M238.7 114.3h4.2M240.8 112.7v.7"/>
<path d="M240.8 114.3v.7M255.2 118.1h4.2M255.2 119h4.2M257.3 117.4v.7M257.3 119v.7M264.6 119h4.2v.7h-4.2zM266.7 117.4v1.6M267.4 117.8h.9M267.9 117.4v.9M158.5 138.5h4.7v9.4h-4.7zM238.7 132.2h4.2M238.7 133.1h4.2"/>
<path d="M240.8 131.5v.7M240.8 133.1v.7M255.2 136.9h4.2M255.2 137.8h4.2M257.3 136.2v.7M257.3 137.8v.7M264.6 137.8h4.2v.7h-4.2zM264.6 120.7h4.2M264.6 139.4h4.2M266.7 120.7v1.4M266.7 136.2v1.6M266.7 139.4v1.5"/>
<path d="M267.4 136.6h.9M267.9 136.2v.9M156.2 143.2h2.3M163.2 143.2h2.4M238.7 150.9h4.2M238.7 151.9h4.2M240.8 150.2v.7M240.8 151.9v.7M255.2 155.6h4.2M255.2 156.6h4.2M257.3 154.9v.7M257.3 156.6v.7"/>
<path d="M264.6 156.6h4.2v.7h-4.2zM264.6 158.2h4.2M266.7 154.9v1.7M266.7 158.2v1.4M267.4 155.4h.9M267.9 154.9v1M156.2 164.3l.7 .7 1.4-1.4 1.4 1.4 1.4-1.4 1.4 1.4 .7-.7M156.2 173.7l.7 .7 1.4-1.4 1.4 1.4 1.4-1.4 1.4 1.4 .7-.7M167.9 164.3h7.1M167.9 173.7h7.1M156.2 183.1l.7 .7 1.4-1.4 1.4 1.4 1.4-1.4 1.4 1.4 .7-.7M167.9 183.1h7.1"/>
</g>
<g fill="#00f" stroke="#00f" stroke-width=".23">
<path d="M170.3 162l2.3 2.3-2.3 2.4z"/>
<path d="M170.3 171.4l2.3 2.3-2.3 2.4z"/>
<path d="M170.3 180.8l2.3 2.3-2.3 2.4z"/>
<path d="M172.6 162h.2v4.7h-.2z" fill-rule="evenodd"/>
<path d="M172.6 171.4h.2v4.7h-.2z" fill-rule="evenodd"/>
<path d="M172.6 180.8h.2v4.7h-.2z" fill-rule="evenodd"/>
</g>
<text font-size="4.2" fill="#000080" x="203.2" y="177.4">F1000-G0007S2B-DB</text>
<text font-size="3.8" fill="#000080" x="254.9" y="100">PS21353-G</text>
<g font-size="2.5" fill="#000080">
<text x="219.6" y="184.8">http://liheming.jimdo.com</text>
<text x="266.7" y="184.8">V1.0</text>
</g>
<g font-size="2.1">
<text x="46.1" y="22.9">1</text>
<text x="113.6" y="22.9">2</text>
<text x="181.1" y="22.9">3</text>
<text x="248.6" y="22.9">4</text>
<text x="14.3" y="42.8">D</text>
<text x="37.6" y="42.8">~</text>
<text x="45.4" y="42.8">+</text>
<text x="167" y="45.1">1</text>
<text x="167" y="47.5">3</text>
<text x="175" y="45.1">2</text>
<text x="175" y="47.5">4</text>
<text x="214" y="47.5">1</text>
<text x="219.6" y="47.5">8</text>
<text x="280.1" y="42.8">D</text>
<text x="37.6" y="49.9">~</text>
<text x="45.9" y="49.9">-</text>
<text x="167" y="49.9">5</text>
<text x="167" y="52.2">7</text>
<text x="175" y="49.9">6</text>
<text x="175" y="52.2">8</text>
<text x="214" y="49.9">2</text>
<text x="214" y="52.2">3</text>
<text x="219.6" y="52.2">6</text>
<text x="219.6" y="49.9">7</text>
<text x="167" y="54.5">9</text>
<text x="167" y="56.9">11</text>
<text x="167" y="59.3">13</text>
<text x="173.8" y="54.5">10</text>
<text x="173.8" y="56.9">12</text>
<text x="173.8" y="59.3">14</text>
<text x="214" y="54.5">4</text>
<text x="219.6" y="54.5">5</text>
<text x="167" y="61.6">15</text>
<text x="167" y="63.9">17</text>
<text x="173.8" y="61.6">16</text>
<text x="173.8" y="63.9">18</text>
<text x="214" y="66.3">1</text>
<text x="214" y="68.7">2</text>
<text x="214" y="71">3</text>
<text x="219.6" y="71">6</text>
<text x="219.6" y="68.7">7</text>
<text x="219.6" y="66.3">8</text>
<text x="214" y="73.3">4</text>
<text x="219.6" y="73.3">5</text>
<text x="81.7" y="82.4" transform="rotate(-90 81.7 82.4)">8</text>
<text x="84" y="82.4" transform="rotate(-90 84 82.4)">7</text>
<text x="86.4" y="82.4" transform="rotate(-90 86.4 82.4)">6</text>
<text x="88.7" y="82.4" transform="rotate(-90 88.7 82.4)">5</text>
<text x="14.3" y="87.5">C</text>
<text x="81.7" y="87.8" transform="rotate(-90 81.7 87.8)">1</text>
<text x="84" y="87.8" transform="rotate(-90 84 87.8)">2</text>
<text x="86.4" y="87.8" transform="rotate(-90 86.4 87.8)">3</text>
<text x="88.7" y="87.8" transform="rotate(-90 88.7 87.8)">4</text>
<text x="170.3" y="89.8">1</text>
<text x="214" y="85.1">1</text>
<text x="214" y="87.5">2</text>
<text x="214" y="89.8">3</text>
<text x="219.6" y="89.8">6</text>
<text x="219.6" y="87.5">7</text>
<text x="219.6" y="85.1">8</text>
<text x="280.1" y="87.5">C</text>
<text x="170.3" y="92.1">2</text>
<text x="214" y="92.1">4</text>
<text x="219.6" y="92.1">5</text>
<text x="214" y="103.9">1</text>
<text x="214" y="106.2">2</text>
<text x="219.6" y="106.2">7</text>
<text x="219.6" y="103.9">8</text>
<text x="214" y="108.6">3</text>
<text x="214" y="110.9">4</text>
<text x="219.6" y="110.9">5</text>
<text x="219.6" y="108.6">6</text>
<text x="157.6" y="115.6">1</text>
<text x="157.6" y="118">3</text>
<text x="165.5" y="115.6">2</text>
<text x="165.5" y="118">4</text>
<text x="157.6" y="120.3">5</text>
<text x="157.6" y="122.7">7</text>
<text x="157.6" y="125">9</text>
<text x="164.4" y="125">10</text>
<text x="165.5" y="120.3">6</text>
<text x="165.5" y="122.7">8</text>
<text x="214" y="122.7">1</text>
<text x="214" y="125">2</text>
<text x="219.6" y="125">7</text>
<text x="219.6" y="122.7">8</text>
<text x="157.6" y="127.4">11</text>
<text x="157.6" y="129.7">13</text>
<text x="164.4" y="127.4">12</text>
<text x="164.4" y="129.7">14</text>
<text x="214" y="127.4">3</text>
<text x="214" y="129.7">4</text>
<text x="219.6" y="129.7">5</text>
<text x="219.6" y="127.4">6</text>
<text x="14.3" y="132.1">B</text>
<text x="87.5" y="135" transform="rotate(-90 87.5 135)">2</text>
<text x="157.6" y="132.1">15</text>
<text x="157.6" y="134.4">17</text>
<text x="164.4" y="132.1">16</text>
<text x="164.4" y="134.4">18</text>
<text x="280.1" y="132.1">B</text>
<text x="214" y="141.5">1</text>
<text x="214" y="143.8">2</text>
<text x="219.6" y="143.8">7</text>
<text x="219.6" y="141.5">8</text>
<text x="76.5" y="145">3</text>
<text x="82.3" y="146.1">Vout</text>
<text x="88.7" y="144.4" transform="rotate(-90 88.7 144.4)">GND</text>
<text x="90.8" y="146.1">Vin</text>
<text x="98.6" y="145">1</text>
<text x="214" y="146.1">3</text>
<text x="214" y="148.5">4</text>
<text x="219.6" y="148.5">5</text>
<text x="219.6" y="146.1">6</text>
<text x="14.3" y="176.7">A</text>
<text x="197.3" y="175.5">Title</text>
<text x="280.1" y="176.7">A</text>
<text x="197.3" y="182.6">Size</text>
<text x="209" y="182.6">Number</text>
<text x="256.1" y="182.6">Revision</text>
<text x="197.3" y="189.6">Date:</text>
<text x="197.3" y="192">File:</text>
<text x="198.5" y="186.1">A4</text>
<text x="207.9" y="189.6">7-Jan-2012</text>
<text x="207.9" y="192">D:\变频器\tu20111110\国产变频器图纸.ddb</text>
<text x="244.3" y="189.6">Sheet</text>
<text x="244.3" y="192">Drawn By:</text>
<text x="250.9" y="189.6">of</text>
<text x="46.1" y="196.6">1</text>
<text x="113.6" y="196.6">2</text>
<text x="181.1" y="196.6">3</text>
<text x="248.6" y="196.6">4</text>
</g>
<g font-size="2.1" fill="#000080">
<text x="57.1" y="25">RLY1</text>
<text x="55" y="33.9">RC1</text>
<text x="132.7" y="34.6">PT1</text>
<text x="231.4" y="35.3">0.06R/10W</text>
<text x="233.8" y="31.5">R001</text>
<text x="36.2" y="39.3">DB1</text>
<text x="55" y="40.9">RC2</text>
<text x="55" y="37.6">200R/5W</text>
<text x="83.2" y="40.7">L1</text>
<text x="132.7" y="36.9">SPT4-1</text>
<text x="165.5" y="41.7">J2</text>
<text x="243.8" y="36.9">R4</text>
<text x="243.8" y="39.3">1K</text>
<text x="21.7" y="44.5" transform="rotate(-90 21.7 44.5)">U</text>
<text x="26.8" y="46.1">YM1</text>
<text x="55" y="44.7">200R/5W</text>
<text x="69.2" y="46.1">E5</text>
<text x="83.2" y="46.1">E6</text>
<text x="97.4" y="46.1">C27</text>
<text x="105.2" y="44">R13</text>
<text x="105.2" y="46.3">120K</text>
<text x="116.2" y="46.1">C24</text>
<text x="124" y="44">R6</text>
<text x="124" y="46.3">120K</text>
<text x="212.6" y="44">PC7</text>
<text x="226.7" y="45.6">R29</text>
<text x="245.3" y="44">C9</text>
<text x="36.2" y="53.4">KBPC3512T</text>
<text x="69.2" y="48.4">680u/400V</text>
<text x="83.2" y="50.1">L2</text>
<text x="83.2" y="48.4">680u/400V</text>
<text x="97.4" y="48.4">0.047</text>
<text x="116.2" y="48.4">0.047</text>
<text x="200.8" y="50.3">R20</text>
<text x="226.7" y="49.4">2K</text>
<text x="242.9" y="51.1">CAP</text>
<text x="252.6" y="50.8">C?</text>
<text x="252.6" y="53.2">CAP</text>
<text x="262" y="50.8">E4</text>
<text x="262" y="53.2">220u/35V</text>
<text x="125.6" y="55.5">D7</text>
<text x="125.6" y="57.8">DIODE</text>
<text x="200.8" y="54.1">220R</text>
<text x="212.6" y="58.1">A4504</text>
<text x="212.6" y="62.8">PC6</text>
<text x="226.7" y="64.4">R28</text>
<text x="264.1" y="65.1">C8</text>
<text x="104.4" y="66.7">R8</text>
<text x="104.4" y="70.5">33R</text>
<text x="115.9" y="71.7">U3</text>
<text x="126.7" y="67.2">U2</text>
<text x="126.7" y="69.6">K1317</text>
<text x="200.8" y="69.1">R19</text>
<text x="226.7" y="68.2">2K</text>
<text x="47.8" y="72.2">C25</text>
<text x="73.8" y="76.6">C20</text>
<text x="200.8" y="72.9">220R</text>
<text x="212.6" y="76.9">A4504</text>
<text x="264.1" y="72.2">CAP</text>
<text x="47.8" y="79.2">CAP</text>
<text x="47.8" y="83.9">E9</text>
<text x="73.8" y="79">CAP</text>
<text x="90.3" y="81.5">IC1</text>
<text x="90.3" y="83.9">3842</text>
<text x="98" y="83.9">R7</text>
<text x="115.9" y="79">U4</text>
<text x="212.6" y="81.5">PC5</text>
<text x="226.7" y="83.2">R27</text>
<text x="98" y="86.3">5.1K</text>
<text x="99.5" y="88.6">C26</text>
<text x="167.9" y="86.3">J1</text>
<text x="200.8" y="87.9">R18</text>
<text x="226.7" y="87">2K</text>
<text x="47.8" y="90.9">56u/50V</text>
<text x="78.3" y="93.3">C21</text>
<text x="99.5" y="95.7">CAP</text>
<text x="116.8" y="90.9">R10</text>
<text x="116.8" y="93.3">1K</text>
<text x="118.3" y="95.7">C23</text>
<text x="124" y="90.9">R9</text>
<text x="124" y="93.3">1.5R</text>
<text x="167.9" y="95.7">FAN</text>
<text x="200.8" y="91.6">220R</text>
<text x="212.6" y="95.7">A4504</text>
<text x="78.3" y="100.3">CAP</text>
<text x="212.6" y="100.3">PC4</text>
<text x="73.8" y="102">R14</text>
<text x="73.8" y="105.8">100K</text>
<text x="118.3" y="102.7">CAP</text>
<text x="160.9" y="102">R5</text>
<text x="160.9" y="105.8">120K</text>
<text x="200.8" y="106.7">R23</text>
<text x="226.7" y="102">R26</text>
<text x="226.7" y="105.8">2K</text>
<text x="68" y="111.4">R12</text>
<text x="91.4" y="111.4">R11</text>
<text x="111.5" y="109.5">C19</text>
<text x="111.5" y="111.9">CAP</text>
<text x="120.6" y="109.7">D5</text>
<text x="160.9" y="112.1">J3</text>
<text x="200.8" y="110.4">220R</text>
<text x="68" y="115.2">3.3K</text>
<text x="79.8" y="115.2">VR1</text>
<text x="79.8" y="117.5">10K</text>
<text x="91.4" y="115.2">18K</text>
<text x="120.6" y="116.8">DIODE</text>
<text x="120.6" y="119.1">D4</text>
<text x="212.6" y="114.5">A4504</text>
<text x="212.6" y="119.1">PC3</text>
<text x="243.2" y="114.2">C5</text>
<text x="243.2" y="116.6">CAP</text>
<text x="259.6" y="118.9">C3</text>
<text x="269.1" y="118.9">E3</text>
<text x="200.8" y="125.5">R22</text>
<text x="226.7" y="120.7">R25</text>
<text x="226.7" y="124.6">2K</text>
<text x="259.6" y="121.3">CAP</text>
<text x="269.1" y="121.3">100u/35V</text>
<text x="120.6" y="126.2">DIODE</text>
<text x="200.8" y="129.2">220R</text>
<text x="109.8" y="137.9">R16</text>
<text x="120.9" y="137.7">E8</text>
<text x="212.6" y="133.2">A4504</text>
<text x="212.6" y="137.9">PC2</text>
<text x="243.2" y="133">C4</text>
<text x="243.2" y="135.3">CAP</text>
<text x="259.6" y="137.7">C2</text>
<text x="269.1" y="137.7">E2</text>
<text x="64.4" y="140.1">E7</text>
<text x="64.4" y="142.4">220u/35V</text>
<text x="76.2" y="140.1">C29</text>
<text x="76.2" y="142.4">CAP</text>
<text x="102" y="140.1">C18</text>
<text x="102" y="142.4">CAP</text>
<text x="109.8" y="140.3">5.1K</text>
<text x="120.6" y="142.6">D6</text>
<text x="120.9" y="140.1">220u/35V</text>
<text x="226.7" y="139.5">R24</text>
<text x="226.7" y="143.4">2K</text>
<text x="259.6" y="140.1">CAP</text>
<text x="269.1" y="140.1">100u/35V</text>
<text x="80.9" y="149.7">U?</text>
<text x="120.6" y="149.7">DIODE</text>
<text x="158.5" y="149.7">RLY1</text>
<text x="200.8" y="144.3">R21</text>
<text x="200.8" y="148">220R</text>
<text x="80.9" y="152">7805</text>
<text x="113.6" y="152">C22</text>
<text x="120.9" y="153.7">R15</text>
<text x="212.6" y="152">A4504</text>
<text x="243.2" y="151.8">C6</text>
<text x="243.2" y="154.1">CAP</text>
<text x="113.6" y="159.1">CAP</text>
<text x="120.9" y="157.4">10K</text>
<text x="167.6" y="161.4">D1</text>
<text x="259.6" y="156.5">C1</text>
<text x="259.6" y="158.8">CAP</text>
<text x="269.1" y="156.5">E1</text>
<text x="269.1" y="158.8">100u/35V</text>
<text x="156.1" y="163.1">R2</text>
<text x="156.1" y="166.8">33R</text>
<text x="156.1" y="172.5">R1</text>
<text x="167.6" y="168.5">DIODE</text>
<text x="167.6" y="170.8">D3</text>
<text x="156.1" y="176.2">33R</text>
<text x="167.6" y="177.9">DIODE</text>
<text x="156.1" y="181.9">R3</text>
<text x="156.1" y="185.6">33R</text>
<text x="167.6" y="180.2">D2</text>
<text x="167.6" y="187.3">DIODE</text>
<text x="266.7" y="192">李和明</text>
<text x="266.7" y="189.6">1/1</text>
</g>
<g font-size="2.1" fill="#800000">
<text x="69.6" y="35.7">P</text>
<text x="226.2" y="33.5">N1</text>
<text x="246" y="33.5">N</text>
<text x="20.2" y="40.5">R</text>
<text x="191.7" y="47.5">VCC</text>
<text x="222.7" y="44">+5V</text>
<text x="20.5" y="52.2">T</text>
<text x="192.9" y="52.2">G1'</text>
<text x="262.5" y="56.9">V+</text>
<text x="222.7" y="62.8">+5V</text>
<text x="257.7" y="63.9">P</text>
<text x="191.7" y="66.3">VCC</text>
<text x="192.9" y="71">G3'</text>
<text x="257.7" y="71">1</text>
<text x="222.7" y="81.5">+5V</text>
<text x="191.7" y="85.1">VCC</text>
<text x="192.9" y="89.8">G5'</text>
<text x="222.7" y="100.3">+5V</text>
<text x="154.5" y="103.9">P</text>
<text x="191.7" y="103.9">VCC</text>
<text x="192.9" y="108.6">G2'</text>
<text x="235.4" y="110.9">V+</text>
<text x="175.4" y="115.6">V+</text>
<text x="222.7" y="119.1">+5V</text>
<text x="269.5" y="115.6">A1</text>
<text x="144.6" y="122.7">VCC</text>
<text x="145.8" y="125">G4'</text>
<text x="146.3" y="120.3">SC</text>
<text x="175.4" y="125">G2'</text>
<text x="191.7" y="122.7">VCC</text>
<text x="145.8" y="127.4">G1'</text>
<text x="145.8" y="129.7">G5'</text>
<text x="175.4" y="127.4">G6'</text>
<text x="175.4" y="129.7">G3'</text>
<text x="192.9" y="127.4">G4'</text>
<text x="235.4" y="129.7">V+</text>
<text x="222.7" y="137.9">+5V</text>
<text x="269.5" y="134.4">A2</text>
<text x="191.7" y="141.5">VCC</text>
<text x="55.7" y="146.1">+5V</text>
<text x="98.6" y="149.7">V+</text>
<text x="192.9" y="146.1">G6'</text>
<text x="235.4" y="148.5">V+</text>
<text x="269.5" y="153.2">A3</text>
<text x="148.4" y="164.9">V+</text>
<text x="180.2" y="164.9">A1</text>
<text x="180.2" y="174.3">A2</text>
<text x="180.2" y="183.7">A3</text>
</g>
</svg>
